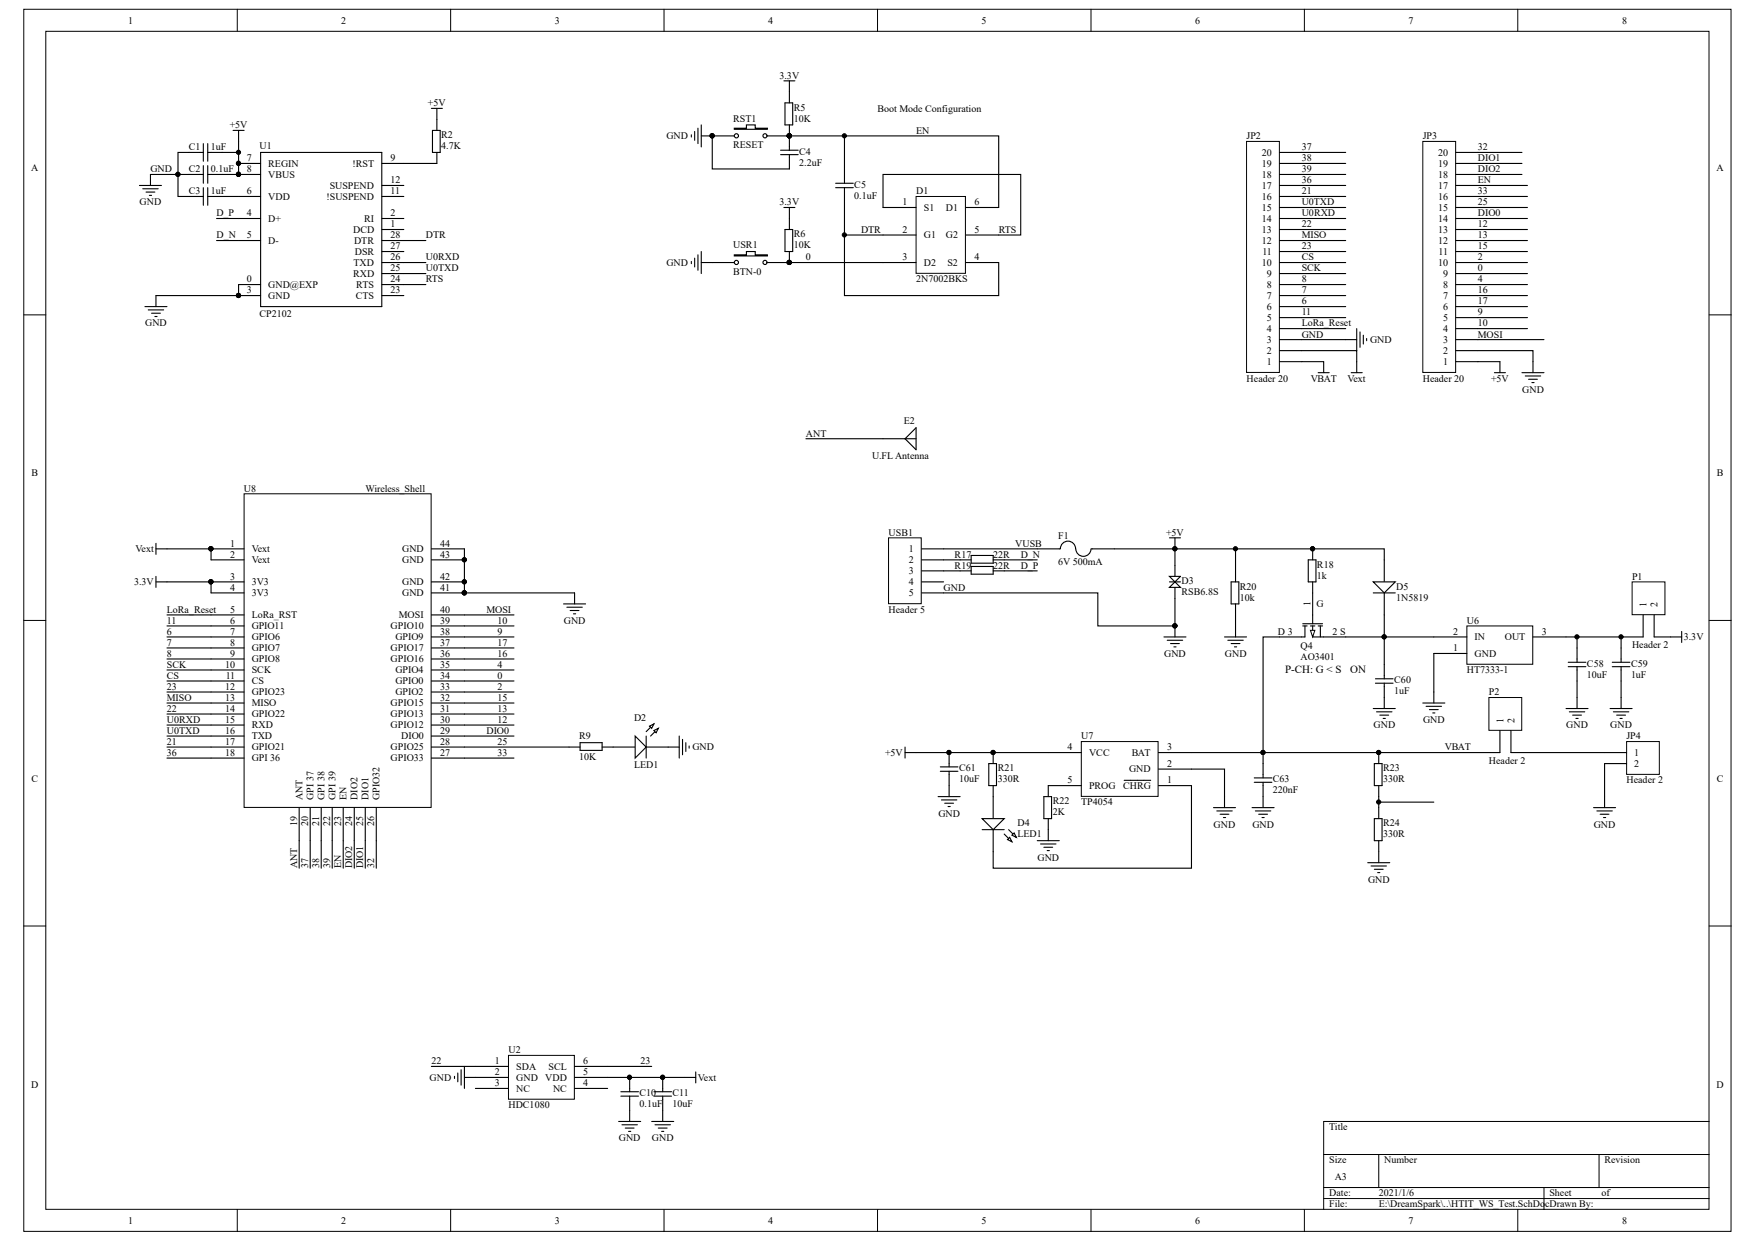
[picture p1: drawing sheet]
<svg xmlns="http://www.w3.org/2000/svg" width="297mm" height="210mm" viewBox="0 0 297 210" stroke-linecap="round" stroke-linejoin="round" font-family="sans-serif">
<g fill="#fff" stroke="#000" stroke-width=".17">
<path d="M4 1.6h288.3v206.3h-288.3z"/>
<path d="M7.7 5.3h280.9v198.9h-280.9z"/>
</g>
<g fill="none" stroke="#000" stroke-width=".17">
<path d="M40.1 1.6v3.7M76.1 1.6v3.7M112.1 1.6v3.7M148.2 1.6v3.7M184.2 1.6v3.7M220.3 1.6v3.7M256.3 1.6v3.7M4 53.2h3.7M288.6 53.2h3.8M4 104.8h3.7M288.6 104.8h3.8M4 156.4h3.7"/>
<path d="M288.6 156.4h3.8M223.5 195h65.1M232.8 195v5.5M270 195v5.5M288.6 189.4h-65.1v14.9M40.1 204.3v3.7M76.1 204.3v3.7M112.1 204.3v3.7M148.2 204.3v3.7M184.2 204.3v3.7M220.3 204.3v3.7M223.5 200.5h65.1"/>
<path d="M223.5 202.4h65.1M256.3 204.3v3.7M260.7 200.5v3.8"/>
</g>
<g fill="none" stroke="#000" stroke-width=".19">
<path d="M72.8 18.3h1.9M73.8 18.3v3.7M132.4 13.7h1.8M132.6 17.4h1.3v3.7h-1.3zM133.3 13.7v3.7M23.5 31.3h3.8M24.1 31.9h2.6M24.7 32.4h1.5M25.2 33h.4M34.3 25.7h-4.2v7.5h4.2M34.3 29.5h-8.9v1.8M34.3 24.3v2.9"/>
<path d="M34.3 28v2.9M34.3 31.7v3M35.1 29.5h8.9M35.1 25.7h5.2M35.1 24.3v2.9M35.1 28v2.9M35.1 31.7v3M35.1 33.2h8.9M36.6 36.9h7.4M39.4 22h1.8M40.3 22v7.5M40.3 27.6h3.7"/>
<path d="M44 25.7h20.5v26.1h-20.5zM64.5 36.9h3.7M64.5 31.3h3.7M64.5 33.2h3.7M64.5 38.8h3.7M73 22h1.3v3.7h-1.3zM73.8 25.7v1.9h-9.3M116.7 22.8v.3M117.3 22.2v1.5M117.9 21.6v2.7M118.4 21.1v3.7M118.4 23h5.6"/>
<path d="M132.4 35h1.8M132.6 38.8h1.3v3.7h-1.3zM133.3 21.1v1.9h-3.7M133.3 35v3.8M24.5 51.8h3.7M25 52.3h2.6M25.6 52.9h1.5M26.2 53.4h.3M36.6 40.6h7.4M44 48.1h-3.7v1.8M44 49.9h-17.7v1.9M64.5 40.6h7.4"/>
<path d="M64.5 48.1h7.4M64.5 44.3h7.4M64.5 46.2h7.4M64.5 49.9h3.7M64.5 42.5h3.7M116.7 44.2v.3M117.3 43.6v1.5M117.9 43v2.6M118.4 44.3h1.9M118.4 42.5v3.7M133.3 42.5v1.8"/>
</g>
<g fill="#000" stroke="#000" stroke-width=".17">
<circle cx="30" cy="29.4" r=".35"/>
<circle cx="40.3" cy="27.6" r=".35"/>
<circle cx="40.3" cy="25.7" r=".35"/>
<circle cx="40.3" cy="29.4" r=".35"/>
<circle cx="120.2" cy="22.9" r=".35"/>
<circle cx="133.3" cy="22.9" r=".35"/>
<circle cx="40.3" cy="49.9" r=".35"/>
<circle cx="133.3" cy="44.3" r=".35"/>
</g>
<path d="M124 21.6h2v-.5h1.5v.5h2.1v.2h-5.6z" fill-rule="evenodd" fill="#fff" stroke="#000" stroke-width=".19"/>
<g fill="none" stroke="#000" stroke-width=".19">
<path d="M120.3 44.3h3.7M129.6 44.3h3.7"/>
<circle cx="124.4" cy="22.9" r=".35"/>
<circle cx="129.2" cy="22.9" r=".35"/>
</g>
<g fill="#000" stroke="#000" stroke-width=".17">
<circle cx="120.2" cy="22.9" r=".35"/>
<circle cx="133.3" cy="22.9" r=".35"/>
<circle cx="133.3" cy="44.3" r=".35"/>
</g>
<path d="M124 43h2v-.5h1.5v.5h2.1v.2h-5.6z" fill-rule="evenodd" fill="#fff" stroke="#000" stroke-width=".19"/>
<g fill="none" stroke="#000" stroke-width=".19">
<path d="M120.3 23v5.5h13v-2.4M131.8 26.1h3M131.8 25.4h3M133.3 23v2.4"/>
<circle cx="124.4" cy="44.3" r=".35"/>
<circle cx="129.2" cy="44.3" r=".35"/>
</g>
<g fill="#000" stroke="#000" stroke-width=".17">
<circle cx="120.2" cy="22.9" r=".35"/>
<circle cx="133.3" cy="22.9" r=".35"/>
<circle cx="133.3" cy="44.3" r=".35"/>
</g>
<path d="M154.7 33.2h8.3v13h-8.3z" fill="#fff" stroke="#000" stroke-width=".17"/>
<g fill="none" stroke="#000" stroke-width=".19">
<path d="M133.3 23h35.3v12h-5.5M141.1 30.9h3M141.1 31.7h3M142.6 31.7v18.2h26v-5.6h-5.5M142.6 39.7h12.1M142.6 23v7.9M154.7 35h-5.6v-5.5h23.3v10.2h-9.3M133.3 44.3h21.4M152.8 126.2v1.8M152.8 127.1h24.2M201.2 129.9h5.6v6.5M204.9 136.4h3.7"/>
<path d="M205.5 136.9h2.6M206 137.5h1.5M206.6 138.1h.4M211.4 136.4h3.8M211.8 132.1h3M211.8 131.4h3M212 136.9h2.6M212.5 137.5h1.5M213.1 138.1h.4M213.3 128.9v2.5M213.3 132.1v4.3"/>
</g>
<g fill="#000" stroke="#000" stroke-width=".17">
<circle cx="133.3" cy="22.9" r=".35"/>
<circle cx="142.6" cy="22.9" r=".35"/>
<circle cx="142.6" cy="39.7" r=".35"/>
<circle cx="133.3" cy="44.3" r=".35"/>
</g>
<path d="M274.7 125.2h5.5v5.6h-5.5z" fill="#fff" stroke="#000" stroke-width=".17"/>
<g fill="none" stroke="#000" stroke-width=".19">
<path d="M159.3 94.5h2.8M159.3 96.4h2.8M197.5 90.8h1.8M198.4 90.8v4.7M231.9 119.6h3.7M233.8 117.8v1.8M264.8 112.6h3M264.8 111.8h3M266.3 107.6v4.2M266.3 112.6v2.4M272.3 112.6h2.9M272.3 111.8h2.9"/>
<path d="M273.8 107.6v4.2M273.8 112.6v2.4M282.1 107.6h1.9M284 106.6v1.9M232.5 120.2h2.6M233 120.8h1.5M233.6 121.3h.3M269.1 136.4h3.7M269.7 136.9h2.6M270.2 137.5h1.5M270.8 138.1h.3M271 127.1h3.7"/>
<path d="M271 128.9h3.7M271 134.5v1.9"/>
</g>
<g fill="#000" stroke="#000" stroke-width=".17">
<circle cx="198.4" cy="92.7" r=".35"/>
<circle cx="266.3" cy="107.5" r=".35"/>
<circle cx="273.7" cy="107.5" r=".35"/>
</g>
<path d="M150 90.8h5.6v11.1h-5.6z" fill="#fff" stroke="#000" stroke-width=".17"/>
<path d="M155.6 92.7h3.7M155.6 94.5h3.7M155.6 96.4h3.7M155.6 98.3h3.7M162.1 94.5h1.9M162.1 96.4h1.9M164 93.8h3.7v1.3h-3.7zM164 95.7h3.7v1.3h-3.7zM167.7 94.5h7.5M167.7 96.4h7.5M155.6 100.1h3.7" fill="none" stroke="#000" stroke-width=".19"/>
<path d="M182.6 125.2h13v9.3h-13z" fill="#fff" stroke="#000" stroke-width=".17"/>
<g fill="none" stroke="#000" stroke-width=".19">
<path d="M158.4 134.5h3.7M158.8 129.5h3M158.8 130.2h3M159 135.1h2.6M159.5 135.6h1.5M160.1 136.2h.4M160.3 127.1v2.4M160.3 130.2v4.3M167 128.9h1.3v3.8h-1.3zM167.7 127.1v1.8M167.7 132.7v5.5M177 132.7h5.6"/>
<path d="M177 127.1h5.6M189.8 131.8h4.5M195.6 132.7h5.6M195.6 129.9h5.6M195.6 127.1h5.6M167.7 140.1v3.7"/>
</g>
<g fill="#000" stroke="#000" stroke-width=".17">
<circle cx="160.2" cy="127.1" r=".35"/>
<circle cx="167.7" cy="127.1" r=".35"/>
</g>
<path d="M165.9 138.2h3.7l-1.9 1.9z" fill="#fff" stroke="#000" stroke-width=".19"/>
<path d="M169.6 140.8l1.3 1.3M170.3 140.1l1.3 1.3" fill="none" stroke="#000" stroke-width=".19"/>
<g fill="#fff" stroke="#000" stroke-width=".19">
<path d="M170.1 141.8l.4-.4 .4 .7z"/>
<path d="M170.9 141l.4-.3 .3 .7z"/>
</g>
<g fill="none" stroke="#000" stroke-width=".19">
<path d="M197.5 99.2l.9-.9 .9 .9zM197.5 97.3h1.8l-.9 1zM197.5 98.3h1.8M198.4 95.5v1.8M198.4 99.2v1.9M207.9 98.3h1.3v3.7h-1.3zM208.6 96.4v1.9M220.9 94.5h1.3v3.8h-1.3zM221.7 92.7v1.8M221.7 98.3v7M208.6 102v1.8M216.1 107.6h3.7"/>
<path d="M220 105.3h3.3M220 105.7h.7M220.4 105.7v1.9M221.3 105.7h.7M221.7 105.7v1.9h5.5M222.6 105.7h.7M223 105.7v1.9M176.3 134.5h1.3v3.7h-1.3zM177 132.7v1.8M177 138.2v3.8M201.2 132.7v13.9h-33.5v-2.8M165.9 140.1h3.7"/>
<path d="M175.2 142h3.7M175.7 142.5h2.6M176.3 143.1h1.5M176.8 143.6h.4"/>
</g>
<circle cx="221.6" cy="92.7" r=".35" fill="#000" stroke="#000" stroke-width=".17"/>
<path d="M221.3 106.4h.7l-.3 1.2z" fill="#fff" stroke="#000" stroke-width=".17"/>
<g fill="none" stroke="#000" stroke-width=".19">
<path d="M181.6 92.7a1.28 1.28 0 0 0-1.2-1.3 1.28 1.28 0 0 0-1.3 1.2l-19.8 .1M181.7 92.7a1.28 1.28 0 0 0 1.2 1.2 1.28 1.28 0 0 0 1.3-1.2M184.3 92.7h49.5v5.6M208.6 92.7v3.7M196.6 107.6h3.7M197.1 108.1h2.6M197.7 108.7h1.5M198.2 109.2h.4M198.4 105.7v1.9M206.8 107.6h3.7M207.3 108.1h2.6M207.9 108.7h1.5"/>
<path d="M208.5 109.2h.3M208.6 103.8v3.8M219.8 107.6h.6M227.2 107.6h14.9M232.3 115.4h2.9M232.3 114.6h2.9M233.8 100.1v14.5M233.8 115.4v2.4M240.3 118.7h3.7M240.8 119.3h2.6M241.4 119.8h1.5M242.1 110.3v8.4"/>
<path d="M264.5 119.6h3.7M266.3 115v4.6M271.9 119.6h3.7M273.8 115v4.6M213.3 127.1v1.8M241.9 120.4h.4M265 120.2h2.6M265.6 120.8h1.5M266.1 121.3h.4M271 128.9v5.6M272.4 120.2h2.7M273 120.8h1.5"/>
<path d="M273.6 121.3h.3"/>
</g>
<g fill="#000" stroke="#000" stroke-width=".17">
<circle cx="208.6" cy="92.7" r=".35"/>
<circle cx="198.4" cy="105.7" r=".35"/>
<circle cx="233.7" cy="107.5" r=".35"/>
<circle cx="213.3" cy="127.1" r=".35"/>
</g>
<path d="M231.9 98.3h3.7l-1.8 1.8z" fill="#fff" stroke="#000" stroke-width=".19"/>
<path d="M231.9 100.1h3.7M96.1 126.2h1.9M98 125.4h3.7v1.3h-3.7zM101.7 126.2h5.6M109.1 126.2h5.6M114.7 124.3v3.7M115.3 124.9v2.6M115.8 125.4v1.5M116.4 126v.3" fill="none" stroke="#000" stroke-width=".19"/>
<path d="M107.3 124.3l1.8 1.9-1.8 1.8z" fill="#fff" stroke="#000" stroke-width=".19"/>
<path d="M110.4 122.3l-1.3 1.3M111.2 123l-1.3 1.3" fill="none" stroke="#000" stroke-width=".19"/>
<g fill="#fff" stroke="#000" stroke-width=".19">
<path d="M110.4 123.4l.8-.4-.4 .7z"/>
<path d="M109.7 122.6l.7-.3-.4 .7z"/>
</g>
<path d="M136.1 74.1h18.6M152.8 74.1l1.9-1.9v3.7zM216.1 107.6h-2.8v19.5M78.4 126.2h17.7M109.1 124.3v3.7" fill="none" stroke="#000" stroke-width=".19"/>
<circle cx="213.3" cy="127.1" r=".35" fill="#000" stroke="#000" stroke-width=".17"/>
<path d="M247.7 105.7h11.1v6.5h-11.1z" fill="#fff" stroke="#000" stroke-width=".17"/>
<path d="M242.1 110.3h5.6M242.1 107.6h5.6M258.9 107.6h5.6" fill="none" stroke="#000" stroke-width=".19"/>
<path d="M85.9 178.2h11.1v7.4h-11.1z" fill="#fff" stroke="#000" stroke-width=".17"/>
<g fill="none" stroke="#000" stroke-width=".19">
<path d="M26.3 91.8v1.8M26.3 97.3v1.9M26.3 92.7h1.9M26.3 98.3h1.9M28.2 118.7h7.4M28.2 113.1h7.4M28.2 115h7.4M28.2 116.9h7.4M28.2 103.8h7.4M28.2 109.4h7.4M28.2 111.3h7.4M28.2 107.6h7.4"/>
<path d="M28.2 105.7h7.4M78.4 118.7h8.4M78.4 113.1h8.4M78.4 115h8.4M78.4 116.9h8.4M78.4 103.8h8.4M78.4 109.4h8.4M78.4 111.3h8.4M78.4 107.6h8.4M78.4 105.7h8.4M95.2 102h3.7M95.7 102.5h2.6"/>
<path d="M96.3 103.1h1.5M96.8 103.7h.4M97 100.1v1.9M28.2 120.6h7.4M28.2 122.4h7.4M28.2 128h7.4M28.2 124.3h7.4M28.2 126.2h7.4M78.4 120.6h8.4M78.4 122.4h8.4M78.4 128h8.4M78.4 124.3h8.4"/>
<path d="M50.5 142v4.6M52.4 142v4.6M54.2 142v4.6M56.1 142v4.6M58 142v4.6M59.8 142v4.6M61.7 142v4.6M63.5 142v4.6M72.8 180.1h13.1M76.8 181.8v.3M77.3 181.2v1.5M77.9 180.6v2.6"/>
<path d="M78.4 181.9h7.5M78.4 180.1v3.7M80.3 183.8h5.6M97 180.1h13M97 181.9h18.6M97 183.8h5.6M104.5 189.4h3.7M104.8 185.1h3M104.8 184.4h3M105 189.9h2.6M105.6 190.5h1.5M106.1 191.1h.4"/>
<path d="M106.3 181.9v2.5M106.3 185.1v4.3M110 189.4h3.8M110.4 185.1h3M110.4 184.4h3M110.6 189.9h2.6M111.2 190.5h1.5M111.7 191.1h.4M111.9 181.9v2.5M111.9 185.1v4.3"/>
</g>
<g fill="#000" stroke="#000" stroke-width=".17">
<circle cx="106.3" cy="181.9" r=".35"/>
<circle cx="111.9" cy="181.9" r=".35"/>
</g>
<path d="M41.2 83.4h31.6v52.9h-31.6z" fill="#fff" stroke="#000" stroke-width=".17"/>
<g fill="none" stroke="#000" stroke-width=".19">
<path d="M219.8 35h7.4M219.8 33.2h7.4M219.8 36.9h7.4M219.8 38.8h7.4M219.8 31.3h7.4M219.8 25.7h7.4M219.8 27.6h7.4M219.8 29.5h7.4M249.6 35h8.3M249.6 33.2h8.3M249.6 36.9h8.3M249.6 38.8h8.3"/>
<path d="M249.6 31.3h8.3M249.6 25.7h7.4M249.6 27.6h7.4M249.6 29.5h7.4M219.8 59.2h9.3v3.7M219.8 46.2h7.4M219.8 57.4h9.3M219.8 55.5h7.4M219.8 51.8h7.4M219.8 53.6h7.4M219.8 49.9h7.4M219.8 40.6h7.4"/>
<path d="M219.8 48.1h7.4M219.8 44.3h7.4M219.8 42.5h7.4M229.1 55.5v3.7M229.7 56.1v2.6M230.2 56.6v1.5M230.8 57.2v.3M249.6 59.2h9.3v3.7M249.6 46.2h8.3M249.6 57.4h11.1M249.6 55.5h8.3M249.6 51.8h8.3"/>
<path d="M249.6 53.6h8.3M249.6 49.9h8.3M249.6 40.6h8.3M249.6 48.1h8.3M249.6 44.3h8.3M249.6 42.5h8.3M219.8 61.1h3.7M228.2 62.9h1.8M249.6 61.1h3.7v1.8M252.4 62.9h1.8M257 62.9h3.7M257.6 63.5h2.6"/>
<path d="M258.1 64h1.5M258.7 64.6h.4M35.6 92.7h5.6M35.6 94.5h5.6M35.6 98.3h5.6M72.8 92.7h5.6M72.8 94.5h5.6M72.8 98.3h5.6M35.6 100.1h5.6M35.6 103.8h5.6M35.6 105.7h5.6M35.6 107.6h5.6"/>
<path d="M35.6 109.4h5.6M35.6 111.3h5.6M35.6 113.1h5.6M35.6 116.9h5.6M35.6 118.7h5.6M35.6 115h5.6M72.8 100.1h5.6M72.8 103.8h5.6M72.8 105.7h5.6M72.8 107.6h5.6M72.8 109.4h5.6M72.8 111.3h5.6"/>
<path d="M72.8 113.1h5.6M72.8 116.9h5.6M72.8 118.7h5.6M72.8 115h5.6M35.6 120.6h5.6M35.6 122.4h5.6M35.6 124.3h5.6M35.6 126.2h5.6M35.6 128h5.6M50.5 136.4v5.6M52.4 136.4v5.6M54.2 136.4v5.6"/>
<path d="M56.1 136.4v5.6M58 136.4v5.6M59.8 136.4v5.6M61.7 136.4v5.6M63.5 136.4v5.6M72.8 120.6h5.6M72.8 122.4h5.6M72.8 124.3h5.6M72.8 126.2h5.6M72.8 128h5.6"/>
</g>
<g fill="#000" stroke="#000" stroke-width=".17">
<circle cx="35.6" cy="92.7" r=".35"/>
<circle cx="35.6" cy="98.2" r=".35"/>
<circle cx="78.4" cy="94.5" r=".35"/>
<circle cx="78.4" cy="98.2" r=".35"/>
<circle cx="78.4" cy="100.1" r=".35"/>
</g>
<path d="M210.5 23.9h5.5v39h-5.5z" fill="#fff" stroke="#000" stroke-width=".17"/>
<g fill="none" stroke="#000" stroke-width=".19">
<path d="M216.1 38.8h3.7M216.1 36.9h3.7M216.1 35h3.7M216.1 33.2h3.7M216.1 31.3h3.7M216.1 29.5h3.7M216.1 27.6h3.7M216.1 25.7h3.7M216.1 59.2h3.7M216.1 57.4h3.7M216.1 55.5h3.7M216.1 53.6h3.7"/>
<path d="M216.1 51.8h3.7M216.1 49.9h3.7M216.1 48.1h3.7M216.1 46.2h3.7M216.1 44.3h3.7M216.1 42.5h3.7M216.1 40.6h3.7M216.1 61.1h3.7"/>
</g>
<path d="M240.3 23.9h5.5v39h-5.5z" fill="#fff" stroke="#000" stroke-width=".17"/>
<g fill="none" stroke="#000" stroke-width=".19">
<path d="M245.8 38.8h3.8M245.8 36.9h3.8M245.8 35h3.8M245.8 33.2h3.8M245.8 31.3h3.8M245.8 29.5h3.8M245.8 27.6h3.8M245.8 25.7h3.8M245.8 59.2h3.8M245.8 57.4h3.8M245.8 55.5h3.8M245.8 53.6h3.8"/>
<path d="M245.8 51.8h3.8M245.8 49.9h3.8M245.8 48.1h3.8M245.8 46.2h3.8M245.8 44.3h3.8M245.8 42.5h3.8M245.8 40.6h3.8M245.8 61.1h3.8"/>
</g>
<path d="M275.6 98.3h5.6v5.5h-5.6z" fill="#fff" stroke="#000" stroke-width=".17"/>
<path d="M28.2 92.7h7.4v1.8M28.2 98.3h7.4v1.8M78.4 92.7v7.4h18.6M159.3 100.1h26.1v5.6h13v-4.6M277.5 103.8v3.8h-13M279.3 103.8v3.8h2.8" fill="none" stroke="#000" stroke-width=".19"/>
<g fill="#000" stroke="#000" stroke-width=".17">
<circle cx="35.6" cy="92.7" r=".35"/>
<circle cx="35.6" cy="98.2" r=".35"/>
<circle cx="78.4" cy="100.1" r=".35"/>
<circle cx="198.4" cy="105.7" r=".35"/>
</g>
<path d="M251.4 117.8h5.6v5.5h-5.6z" fill="#fff" stroke="#000" stroke-width=".17"/>
<g fill="none" stroke="#000" stroke-width=".19">
<path d="M222.6 62.9h1.9M223.5 61.1v1.8M232.1 128.9h1.3v3.8h-1.3zM232.1 138.2h1.3v3.8h-1.3zM232.8 127.1v1.8M232.8 132.7v5.5M232.8 135.5h9.3M253.3 123.4v3.7h-52.1M255.1 123.4v3.7h15.9M231 145.7h3.7M231.5 146.2h2.6M232.1 146.8h1.5"/>
<path d="M232.6 147.4h.4M232.8 142v3.7M115.6 181.9h1.9M117.5 181v1.9"/>
</g>
<g fill="#000" stroke="#000" stroke-width=".17">
<circle cx="232.8" cy="127.1" r=".35"/>
<circle cx="232.8" cy="135.4" r=".35"/>
</g>
<g font-size="1.9">
<text x="217" y="113.7">P-CH: G &lt; S</text>
<text x="228" y="113.7">ON</text>
</g>
<g font-size="1.7">
<text x="21.6" y="4">1</text>
<text x="57.6" y="4">2</text>
<text x="93.7" y="4">3</text>
<text x="129.7" y="4">4</text>
<text x="165.8" y="4">5</text>
<text x="201.8" y="4">6</text>
<text x="237.9" y="4">7</text>
<text x="273.9" y="4">8</text>
<text x="72.3" y="17.9">+5V</text>
<text x="131.6" y="13.3">3.3V</text>
<text x="38.8" y="21.7">+5V</text>
<text x="74.5" y="23.3">R2</text>
<text x="112.5" y="23.5">GND</text>
<text x="123.8" y="20.6">RST1</text>
<text x="134" y="18.7">R5</text>
<text x="134" y="20.6">10K</text>
<text x="148.2" y="18.9">Boot Mode Configuration</text>
<text x="154.7" y="22.6">EN</text>
<text x="210.5" y="23.5">JP2</text>
<text x="240.3" y="23.5">JP3</text>
<text x="5.3" y="28.9">A</text>
<text x="25.4" y="29.1">GND</text>
<text x="31.9" y="25.4">C1</text>
<text x="31.9" y="29.1">C2</text>
<text x="35.6" y="25.4">1uF</text>
<text x="35.6" y="29.1">0.1uF</text>
<text x="41.7" y="27.2">7</text>
<text x="41.7" y="29.1">8</text>
<text x="43.8" y="25.2">U1</text>
<text x="45.3" y="28.2">REGIN</text>
<text x="59.5" y="28.2">!RST</text>
<text x="66" y="27.2">9</text>
<text x="74.5" y="25.2">4.7K</text>
<text x="123.8" y="25">RESET</text>
<text x="135" y="28">2.2uF</text>
<text x="135" y="26.1">C4</text>
<text x="213.1" y="28.2">19</text>
<text x="213.1" y="26.3">20</text>
<text x="219.8" y="25.4">37</text>
<text x="219.8" y="27.2">38</text>
<text x="219.8" y="29.1">39</text>
<text x="242.8" y="28.2">19</text>
<text x="242.8" y="26.3">20</text>
<text x="249.6" y="25.4">32</text>
<text x="249.6" y="27.2">DIO1</text>
<text x="249.6" y="29.1">DIO2</text>
<text x="289.9" y="28.9">A</text>
<text x="23.6" y="34.7">GND</text>
<text x="31.9" y="32.8">C3</text>
<text x="35.6" y="32.8">1uF</text>
<text x="41.7" y="32.8">6</text>
<text x="45.3" y="30">VBUS</text>
<text x="45.3" y="33.7">VDD</text>
<text x="55.1" y="33.7">!SUSPEND</text>
<text x="55.7" y="31.9">SUSPEND</text>
<text x="66" y="32.8">11</text>
<text x="66" y="30.9">12</text>
<text x="131.6" y="34.7">3.3V</text>
<text x="144.3" y="33.6">0.1uF</text>
<text x="144.3" y="31.7">C5</text>
<text x="152.4" y="34.7">1</text>
<text x="154.7" y="32.8">D1</text>
<text x="156" y="35.6">S1</text>
<text x="159.7" y="35.6">D1</text>
<text x="164.5" y="34.7">6</text>
<text x="213.1" y="35.6">15</text>
<text x="213.1" y="33.7">16</text>
<text x="213.1" y="31.9">17</text>
<text x="213.1" y="30">18</text>
<text x="219.8" y="32.8">21</text>
<text x="219.8" y="30.9">36</text>
<text x="219.8" y="34.7">U0TXD</text>
<text x="242.8" y="35.6">15</text>
<text x="242.8" y="33.7">16</text>
<text x="242.8" y="31.9">17</text>
<text x="242.8" y="30">18</text>
<text x="249.6" y="34.7">25</text>
<text x="249.6" y="32.8">33</text>
<text x="249.6" y="30.9">EN</text>
<text x="36.6" y="40.2">D_N</text>
<text x="36.6" y="36.5">D_P</text>
<text x="41.7" y="36.5">4</text>
<text x="41.7" y="40.2">5</text>
<text x="45.3" y="37.5">D+</text>
<text x="45.3" y="41.2">D-</text>
<text x="59.6" y="39.3">DCD</text>
<text x="59.8" y="41.2">DTR</text>
<text x="61.5" y="37.5">RI</text>
<text x="66" y="38.4">1</text>
<text x="66" y="40.2">28</text>
<text x="66" y="36.5">2</text>
<text x="71.9" y="40.2">DTR</text>
<text x="123.8" y="41.9">USR1</text>
<text x="134" y="40.1">R6</text>
<text x="134" y="41.9">10K</text>
<text x="145.4" y="39.3">DTR</text>
<text x="152.4" y="39.3">2</text>
<text x="156" y="40.2">G1</text>
<text x="159.7" y="40.2">G2</text>
<text x="164.5" y="39.3">5</text>
<text x="168.6" y="39.3">RTS</text>
<text x="213.1" y="41.2">12</text>
<text x="213.1" y="39.3">13</text>
<text x="213.1" y="37.5">14</text>
<text x="219.8" y="36.5">U0RXD</text>
<text x="219.8" y="40.2">MISO</text>
<text x="219.8" y="38.4">22</text>
<text x="242.8" y="41.2">12</text>
<text x="242.8" y="39.3">13</text>
<text x="242.8" y="37.5">14</text>
<text x="249.6" y="38.4">12</text>
<text x="249.6" y="40.2">13</text>
<text x="249.6" y="36.5">DIO0</text>
<text x="41.7" y="47.7">0</text>
<text x="59.6" y="46.7">RXD</text>
<text x="59.7" y="44.9">TXD</text>
<text x="59.9" y="43">DSR</text>
<text x="66" y="42.1">27</text>
<text x="66" y="47.7">24</text>
<text x="66" y="45.8">25</text>
<text x="66" y="44">26</text>
<text x="71.9" y="47.7">RTS</text>
<text x="71.9" y="44">U0RXD</text>
<text x="71.9" y="45.8">U0TXD</text>
<text x="112.5" y="44.9">GND</text>
<text x="123.8" y="46.4">BTN-0</text>
<text x="136.1" y="44">0</text>
<text x="152.4" y="44">3</text>
<text x="154.7" y="47.7">2N7002BKS</text>
<text x="156" y="44.9">D2</text>
<text x="160" y="44.9">S2</text>
<text x="164.5" y="44">4</text>
<text x="213.1" y="44.9">10</text>
<text x="213.2" y="43">11</text>
<text x="213.9" y="46.7">9</text>
<text x="219.8" y="45.8">SCK</text>
<text x="219.8" y="44">CS</text>
<text x="219.8" y="42.1">23</text>
<text x="219.8" y="47.7">8</text>
<text x="242.8" y="44.9">10</text>
<text x="242.9" y="43">11</text>
<text x="243.7" y="46.7">9</text>
<text x="249.6" y="44">2</text>
<text x="249.6" y="45.8">0</text>
<text x="249.6" y="47.7">4</text>
<text x="249.6" y="42.1">15</text>
<text x="41.7" y="49.5">3</text>
<text x="43.8" y="53.5">CP2102</text>
<text x="45.3" y="50.5">GND</text>
<text x="45.3" y="48.6">GND@EXP</text>
<text x="60.1" y="50.5">CTS</text>
<text x="60.2" y="48.6">RTS</text>
<text x="66" y="49.5">23</text>
<text x="213.9" y="52.3">6</text>
<text x="213.9" y="50.5">7</text>
<text x="213.9" y="48.6">8</text>
<text x="219.8" y="51.4">6</text>
<text x="219.8" y="49.5">7</text>
<text x="219.8" y="53.3">11</text>
<text x="243.7" y="52.3">6</text>
<text x="243.7" y="50.5">7</text>
<text x="243.7" y="48.6">8</text>
<text x="249.6" y="49.5">16</text>
<text x="249.6" y="51.4">17</text>
<text x="249.6" y="53.3">9</text>
<text x="24.5" y="55.1">GND</text>
<text x="213.9" y="59.8">2</text>
<text x="213.9" y="57.9">3</text>
<text x="213.9" y="56">4</text>
<text x="213.9" y="54.2">5</text>
<text x="219.8" y="57">GND</text>
<text x="219.8" y="55.1">LoRa_Reset</text>
<text x="231.4" y="57.9">GND</text>
<text x="243.7" y="59.8">2</text>
<text x="243.7" y="57.9">3</text>
<text x="243.7" y="56">4</text>
<text x="243.7" y="54.2">5</text>
<text x="249.6" y="57">MOSI</text>
<text x="249.6" y="55.1">10</text>
<text x="210.5" y="64.4">Header 20</text>
<text x="213.9" y="61.7">1</text>
<text x="221.3" y="64.4">VBAT</text>
<text x="227.5" y="64.4">Vext</text>
<text x="240.3" y="64.4">Header 20</text>
<text x="243.7" y="61.7">1</text>
<text x="251.8" y="64.4">+5V</text>
<text x="152.6" y="71.7">E2</text>
<text x="257" y="66.3">GND</text>
<text x="136.1" y="73.7">ANT</text>
<text x="147.3" y="77.5">U.FL Antenna</text>
<text x="5.3" y="80.5">B</text>
<text x="41.2" y="83">U8</text>
<text x="61.7" y="83">Wireless_Shell</text>
<text x="289.9" y="80.5">B</text>
<text x="22.9" y="93.3">Vext</text>
<text x="38.9" y="92.3">1</text>
<text x="38.9" y="94.2">2</text>
<text x="42.5" y="93.3">Vext</text>
<text x="42.5" y="95.1">Vext</text>
<text x="67.9" y="95.1">GND</text>
<text x="67.9" y="93.3">GND</text>
<text x="74.3" y="94.2">43</text>
<text x="74.3" y="92.3">44</text>
<text x="150.1" y="90.5">USB1</text>
<text x="153.5" y="93.3">1</text>
<text x="153.5" y="95.1">2</text>
<text x="161.2" y="94.2">R17</text>
<text x="167.7" y="94.2">22R</text>
<text x="171.4" y="92.3">VUSB</text>
<text x="172.4" y="94.2">D_N</text>
<text x="178.7" y="91">F1</text>
<text x="178.7" y="95.5">6V 500mA</text>
<text x="196.9" y="90.5">+5V</text>
<text x="222.4" y="95.9">R18</text>
<text x="22.6" y="98.8">3.3V</text>
<text x="38.9" y="97.9">3</text>
<text x="38.9" y="99.8">4</text>
<text x="42.5" y="98.8">3V3</text>
<text x="42.5" y="100.7">3V3</text>
<text x="67.9" y="100.7">GND</text>
<text x="67.9" y="98.8">GND</text>
<text x="74.3" y="99.8">41</text>
<text x="74.3" y="97.9">42</text>
<text x="153.5" y="97">3</text>
<text x="153.5" y="98.8">4</text>
<text x="153.5" y="100.7">5</text>
<text x="159.3" y="99.8">GND</text>
<text x="161.2" y="96">R19</text>
<text x="167.7" y="96">22R</text>
<text x="172.4" y="96">D_P</text>
<text x="199.5" y="98.7">D3</text>
<text x="199.5" y="100.5">RSB6.8S</text>
<text x="209.4" y="99.6">R20</text>
<text x="209.4" y="101.4">10k</text>
<text x="222.4" y="97.7">1k</text>
<text x="235.8" y="99.6">D5</text>
<text x="235.8" y="101.4">1N5819</text>
<text x="275.6" y="97.9">P1</text>
<text x="28.2" y="103.5">LoRa_Reset</text>
<text x="28.2" y="107.2">6</text>
<text x="28.2" y="105.3">11</text>
<text x="38.9" y="103.5">5</text>
<text x="38.9" y="105.3">6</text>
<text x="38.9" y="107.2">7</text>
<text x="42.5" y="104.4">LoRa_RST</text>
<text x="42.5" y="106.3">GPIO11</text>
<text x="66" y="106.3">GPIO10</text>
<text x="67.4" y="104.4">MOSI</text>
<text x="74.3" y="107.2">38</text>
<text x="74.3" y="105.3">39</text>
<text x="74.3" y="103.5">40</text>
<text x="82.1" y="103.5">MOSI</text>
<text x="84" y="107.2">9</text>
<text x="84" y="105.3">10</text>
<text x="95.2" y="105.3">GND</text>
<text x="150.1" y="103.5">Header 5</text>
<text x="215.8" y="107.2">D 3</text>
<text x="221.3" y="102.3" transform="rotate(-90 221.3 102.3)">1</text>
<text x="222.3" y="102.5">G</text>
<text x="225" y="107.2">2 S</text>
<text x="245.4" y="107.2">2</text>
<text x="247.7" y="105.3">U6</text>
<text x="260.3" y="107.2">3</text>
<text x="278" y="102.5" transform="rotate(-90 278 102.5)">1</text>
<text x="279.9" y="102.5" transform="rotate(-90 279.9 102.5)">2</text>
<text x="28.2" y="112.8">SCK</text>
<text x="28.2" y="109.1">7</text>
<text x="28.2" y="110.9">8</text>
<text x="38" y="112.8">10</text>
<text x="38.9" y="109.1">8</text>
<text x="38.9" y="110.9">9</text>
<text x="42.5" y="108.1">GPIO6</text>
<text x="42.5" y="110">GPIO7</text>
<text x="42.5" y="111.8">GPIO8</text>
<text x="42.5" y="113.7">SCK</text>
<text x="66" y="111.8">GPIO16</text>
<text x="66" y="110">GPIO17</text>
<text x="66.8" y="113.7">GPIO4</text>
<text x="66.8" y="108.1">GPIO9</text>
<text x="74.3" y="112.8">35</text>
<text x="74.3" y="110.9">36</text>
<text x="74.3" y="109.1">37</text>
<text x="84" y="112.8">4</text>
<text x="84" y="110.9">16</text>
<text x="84" y="109.1">17</text>
<text x="196.6" y="110.9">GND</text>
<text x="206.8" y="110.9">GND</text>
<text x="219.6" y="109.6">Q4</text>
<text x="219.6" y="111.5">AO3401</text>
<text x="245.4" y="110">1</text>
<text x="247.7" y="113.7">HT7333-1</text>
<text x="249" y="110.9">GND</text>
<text x="249" y="108.1">IN</text>
<text x="254.1" y="108.1">OUT</text>
<text x="268" y="112.6">C58</text>
<text x="275.4" y="112.6">C59</text>
<text x="275.6" y="109.4">Header 2</text>
<text x="284.3" y="108.1">3.3V</text>
<text x="28.2" y="114.6">CS</text>
<text x="28.2" y="118.3">MISO</text>
<text x="28.2" y="116.5">23</text>
<text x="38" y="116.5">12</text>
<text x="38" y="118.3">13</text>
<text x="38.1" y="114.6">11</text>
<text x="42.5" y="117.4">GPIO23</text>
<text x="42.5" y="119.3">MISO</text>
<text x="42.5" y="115.6">CS</text>
<text x="66" y="119.3">GPIO15</text>
<text x="66.8" y="117.4">GPIO2</text>
<text x="66.8" y="115.6">GPIO0</text>
<text x="74.3" y="118.3">32</text>
<text x="74.3" y="116.5">33</text>
<text x="74.3" y="114.6">34</text>
<text x="84" y="116.5">2</text>
<text x="84" y="114.6">0</text>
<text x="84" y="118.3">15</text>
<text x="235.5" y="117.2">1uF</text>
<text x="235.5" y="115.4">C60</text>
<text x="251.4" y="117.4">P2</text>
<text x="268" y="114.5">10uF</text>
<text x="275.4" y="114.5">1uF</text>
<text x="28.2" y="125.8">21</text>
<text x="28.2" y="122.1">U0RXD</text>
<text x="28.2" y="123.9">U0TXD</text>
<text x="28.2" y="120.2">22</text>
<text x="38" y="120.2">14</text>
<text x="38" y="122.1">15</text>
<text x="38" y="123.9">16</text>
<text x="38" y="125.8">17</text>
<text x="42.5" y="121.1">GPIO22</text>
<text x="42.5" y="123">RXD</text>
<text x="42.5" y="124.8">TXD</text>
<text x="66" y="123">GPIO12</text>
<text x="66" y="121.1">GPIO13</text>
<text x="67.7" y="124.8">DIO0</text>
<text x="74.3" y="125.8">28</text>
<text x="74.3" y="123.9">29</text>
<text x="74.3" y="122.1">30</text>
<text x="74.3" y="120.2">31</text>
<text x="82.1" y="123.9">DIO0</text>
<text x="84" y="122.1">12</text>
<text x="84" y="120.2">13</text>
<text x="84" y="125.8">25</text>
<text x="97.8" y="124.8">R9</text>
<text x="107.1" y="121.7">D2</text>
<text x="182.6" y="124.8">U7</text>
<text x="231.9" y="123">GND</text>
<text x="240.3" y="122.1">GND</text>
<text x="253.9" y="122.1" transform="rotate(-90 253.9 122.1)">1</text>
<text x="255.7" y="122.1" transform="rotate(-90 255.7 122.1)">2</text>
<text x="264.5" y="123">GND</text>
<text x="271.9" y="123">GND</text>
<text x="274.7" y="124.8">JP4</text>
<text x="28.2" y="127.6">36</text>
<text x="38" y="127.6">18</text>
<text x="42.5" y="126.7">GPIO21</text>
<text x="42.5" y="128.6">GPI 36</text>
<text x="66" y="128.6">GPIO33</text>
<text x="66" y="126.7">GPIO25</text>
<text x="74.3" y="127.6">27</text>
<text x="84" y="127.6">33</text>
<text x="97.8" y="128.4">10K</text>
<text x="107.1" y="129.7">LED1</text>
<text x="116.9" y="126.7">GND</text>
<text x="149.5" y="127.6">+5V</text>
<text x="162" y="130.3">C61</text>
<text x="168.5" y="130.3">R21</text>
<text x="180.3" y="126.7">4</text>
<text x="183.9" y="127.6">VCC</text>
<text x="190.7" y="130.4">GND</text>
<text x="191.1" y="127.6">BAT</text>
<text x="197.1" y="129.5">2</text>
<text x="197.1" y="126.7">3</text>
<text x="233.6" y="130.3">R23</text>
<text x="244" y="126.7">VBAT</text>
<text x="251.4" y="128.9">Header 2</text>
<text x="276" y="127.6">1</text>
<text x="276" y="129.5">2</text>
<text x="5.3" y="132.1">C</text>
<text x="51.1" y="135.1" transform="rotate(-90 51.1 135.1)">ANT</text>
<text x="52.9" y="135.1" transform="rotate(-90 52.9 135.1)">GPI 37</text>
<text x="54.8" y="135.1" transform="rotate(-90 54.8 135.1)">GPI 38</text>
<text x="56.7" y="135.1" transform="rotate(-90 56.7 135.1)">GPI 39</text>
<text x="58.5" y="135.1" transform="rotate(-90 58.5 135.1)">EN</text>
<text x="60.4" y="135.1" transform="rotate(-90 60.4 135.1)">DIO2</text>
<text x="62.2" y="135.1" transform="rotate(-90 62.2 135.1)">DIO1</text>
<text x="64.1" y="135.1" transform="rotate(-90 64.1 135.1)">GPIO32</text>
<text x="158.5" y="137.9">GND</text>
<text x="162" y="132.1">10uF</text>
<text x="168.5" y="132.1">330R</text>
<text x="177.8" y="135.8">R22</text>
<text x="177.8" y="137.7">2K</text>
<text x="180.3" y="132.3">5</text>
<text x="182.6" y="136">TP4054</text>
<text x="183.9" y="133.2">PROG</text>
<text x="189.6" y="133.2">CHRG</text>
<text x="197.1" y="132.3">1</text>
<text x="215" y="134">220nF</text>
<text x="215" y="132.1">C63</text>
<text x="233.6" y="132.1">330R</text>
<text x="274.7" y="132.3">Header 2</text>
<text x="289.9" y="132.1">C</text>
<text x="50.2" y="139.5" transform="rotate(-90 50.2 139.5)">19</text>
<text x="52" y="139.5" transform="rotate(-90 52 139.5)">20</text>
<text x="53.9" y="139.5" transform="rotate(-90 53.9 139.5)">21</text>
<text x="55.7" y="139.5" transform="rotate(-90 55.7 139.5)">22</text>
<text x="57.6" y="139.5" transform="rotate(-90 57.6 139.5)">23</text>
<text x="59.5" y="139.5" transform="rotate(-90 59.5 139.5)">24</text>
<text x="61.3" y="139.5" transform="rotate(-90 61.3 139.5)">25</text>
<text x="63.2" y="139.5" transform="rotate(-90 63.2 139.5)">26</text>
<text x="171.8" y="139.5">D4</text>
<text x="171.8" y="141.4">LED1</text>
<text x="204.9" y="139.8">GND</text>
<text x="211.5" y="139.8">GND</text>
<text x="233.6" y="139.5">R24</text>
<text x="233.6" y="141.4">330R</text>
<text x="269.1" y="139.8">GND</text>
<text x="50.2" y="146.6" transform="rotate(-90 50.2 146.6)">ANT</text>
<text x="52" y="146.6" transform="rotate(-90 52 146.6)">37</text>
<text x="53.9" y="146.6" transform="rotate(-90 53.9 146.6)">38</text>
<text x="55.7" y="146.6" transform="rotate(-90 55.7 146.6)">39</text>
<text x="57.6" y="146.6" transform="rotate(-90 57.6 146.6)">EN</text>
<text x="59.5" y="146.6" transform="rotate(-90 59.5 146.6)">DIO2</text>
<text x="61.3" y="146.6" transform="rotate(-90 61.3 146.6)">DIO1</text>
<text x="63.2" y="146.6" transform="rotate(-90 63.2 146.6)">32</text>
<text x="175.2" y="145.3">GND</text>
<text x="231" y="149.1">GND</text>
<text x="72.8" y="179.7">22</text>
<text x="83.5" y="179.7">1</text>
<text x="85.9" y="177.9">U2</text>
<text x="98.5" y="179.7">6</text>
<text x="108.2" y="179.7">23</text>
<text x="5.3" y="183.7">D</text>
<text x="72.6" y="182.5">GND</text>
<text x="83.5" y="181.6">2</text>
<text x="83.5" y="183.4">3</text>
<text x="87.2" y="180.6">SDA</text>
<text x="87.2" y="182.5">GND</text>
<text x="87.2" y="184.4">NC</text>
<text x="92.1" y="182.5">VDD</text>
<text x="92.6" y="180.6">SCL</text>
<text x="93.4" y="184.4">NC</text>
<text x="98.5" y="183.4">4</text>
<text x="98.5" y="181.6">5</text>
<text x="108" y="185.1">C10</text>
<text x="113.6" y="185.1">C11</text>
<text x="117.9" y="182.5">Vext</text>
<text x="289.9" y="183.7">D</text>
<text x="85.9" y="187.2">HDC1080</text>
<text x="108" y="187">0.1uF</text>
<text x="113.6" y="187">10uF</text>
<text x="224.5" y="190.9">Title</text>
<text x="104.5" y="192.7">GND</text>
<text x="110.1" y="192.7">GND</text>
<text x="224.5" y="196.4">Size</text>
<text x="233.8" y="196.4">Number</text>
<text x="270.9" y="196.4">Revision</text>
<text x="224.5" y="202">Date:</text>
<text x="224.5" y="203.9">File:</text>
<text x="225.4" y="199.2">A3</text>
<text x="232.8" y="202">2021/1/6</text>
<text x="232.8" y="203.9">E:\DreamSpark\..\HTIT_WS_Test.SchDocDrawn By:</text>
<text x="261.7" y="202">Sheet</text>
<text x="270.5" y="202">of</text>
<text x="21.6" y="206.7">1</text>
<text x="57.6" y="206.7">2</text>
<text x="93.7" y="206.7">3</text>
<text x="129.7" y="206.7">4</text>
<text x="165.8" y="206.7">5</text>
<text x="201.8" y="206.7">6</text>
<text x="237.9" y="206.7">7</text>
<text x="273.9" y="206.7">8</text>
</g>
</svg>
